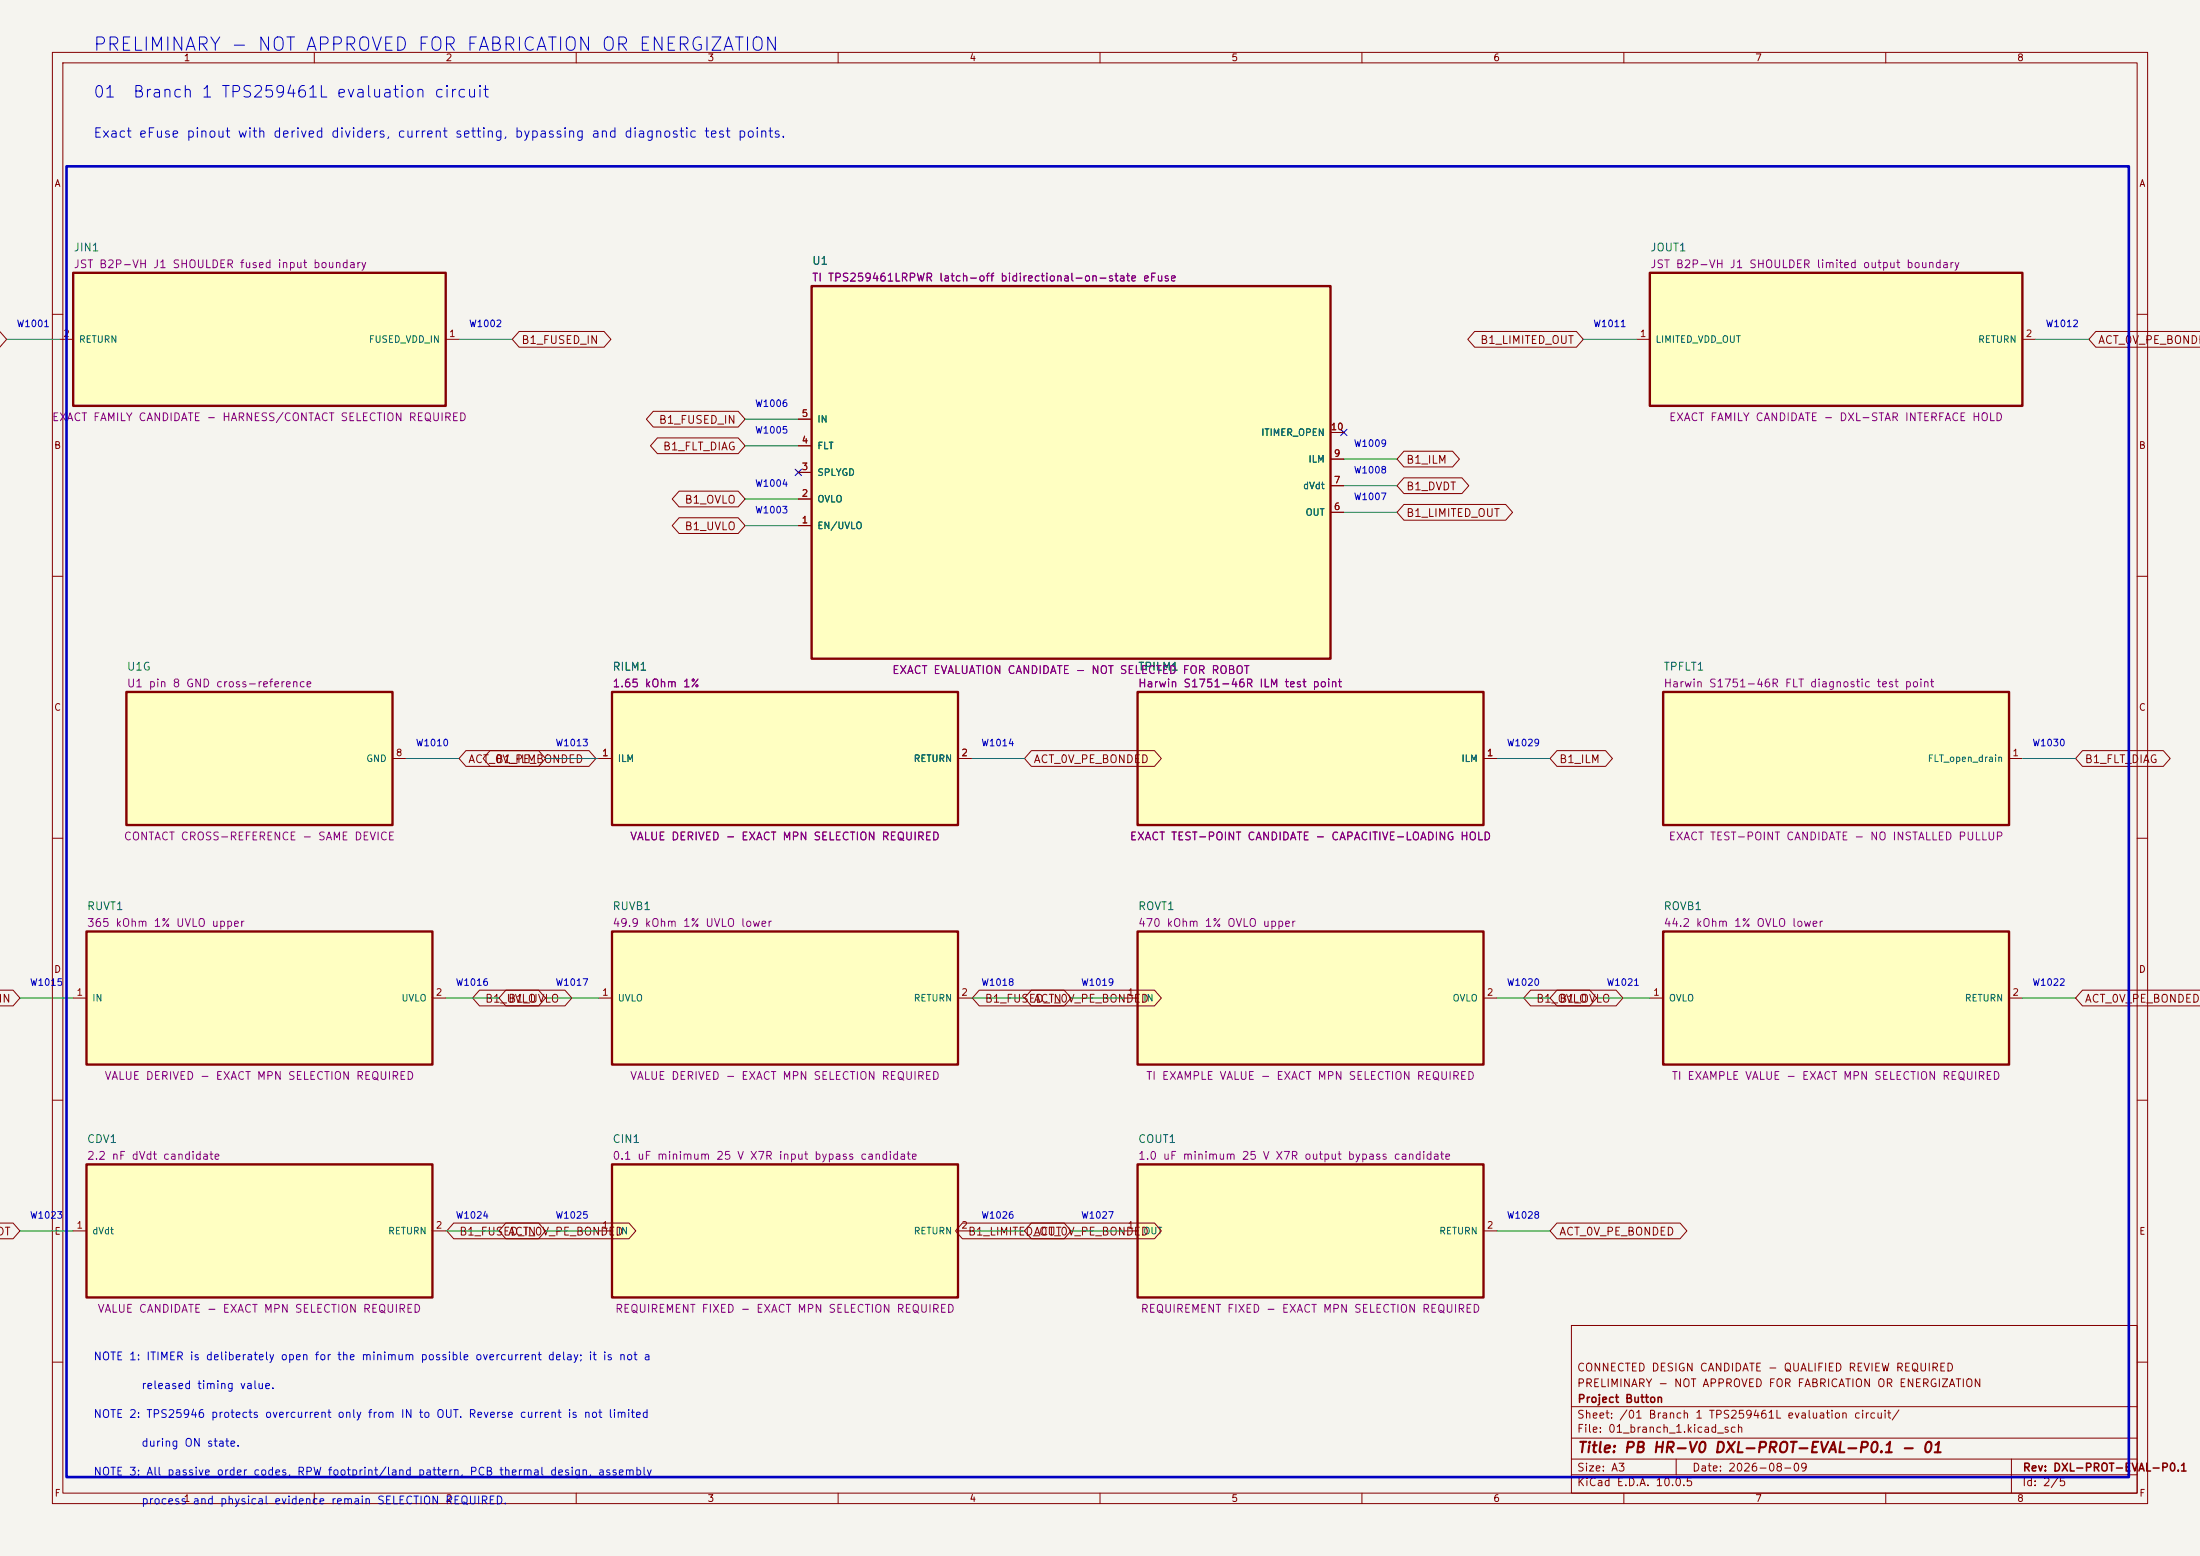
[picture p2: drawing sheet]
<svg xmlns="http://www.w3.org/2000/svg" width="420mm" height="297mm" viewBox="0 0 420 297" stroke-linecap="round" stroke-linejoin="round" font-family="sans-serif">
<path d="M0 0h420v297h-420z" fill="#f5f4ef" stroke="#f5f4ef" stroke-width=".19"/>
<g fill="none" stroke="#840000" stroke-width=".19">
<path d="M10 10h400v277h-400zM12 12h396v273h-396zM60 10v2M110 10v2M160 10v2M210 10v2M260 10v2M310 10v2M360 10v2M10 60h2M408 60h2M10 110h2"/>
<path d="M408 110h2M10 160h2M408 160h2M10 210h2M408 210h2M300 253h108v32h-108zM10 260h2M300 278.5h108M300 274.5h108M300 268.5h108M320 278.5v3M384 278.5v6.5"/>
<path d="M408 260h2M60 285v2M110 285v2M160 285v2M210 285v2M260 285v2M300 281.5h108M310 285v2M360 285v2"/>
</g>
<path d="M116.8 177.8h66.1v25.4h-66.1z" fill="#ffffc2"/>
<path d="M116.8 177.8h66.1v25.4h-66.1z" fill="none" stroke="#840000" stroke-width=".45"/>
<path d="M114.3 190.5h2.5M182.9 190.5h2.5" fill="none" stroke="#840000" stroke-width=".19"/>
<path d="M16.5 222.2h66v25.4h-66z" fill="#ffffc2"/>
<path d="M16.5 222.2h66v25.4h-66z" fill="none" stroke="#840000" stroke-width=".45"/>
<path d="M14 234.9h2.5M82.5 234.9h2.6" fill="none" stroke="#840000" stroke-width=".19"/>
<path d="M217.2 177.8h66v25.4h-66z" fill="#ffffc2"/>
<path d="M217.2 177.8h66v25.4h-66z" fill="none" stroke="#840000" stroke-width=".45"/>
<path d="M214.6 190.5h2.6M283.2 190.5h2.5" fill="none" stroke="#840000" stroke-width=".19"/>
<path d="M317.5 132.1h66v25.4h-66z" fill="#ffffc2"/>
<path d="M317.5 132.1h66v25.4h-66z" fill="none" stroke="#840000" stroke-width=".45"/>
<path d="M383.5 144.8h2.6" fill="none" stroke="#840000" stroke-width=".19"/>
<path d="M154.9 54.6h99.1v71.1h-99.1z" fill="#ffffc2"/>
<path d="M154.9 54.6h99.1v71.1h-99.1z" fill="none" stroke="#840000" stroke-width=".45"/>
<path d="M152.4 95.3h2.5M152.4 90.2h2.5M152.4 85.1h2.5M152.4 80h2.5M254 97.8h2.5M254 92.7h2.5M254 87.6h2.5M254 82.6h2.5M152.4 100.3h2.5" fill="none" stroke="#840000" stroke-width=".19"/>
<path d="M14 52.1h71.1v25.4h-71.1z" fill="#ffffc2"/>
<path d="M14 52.1h71.1v25.4h-71.1z" fill="none" stroke="#840000" stroke-width=".45"/>
<path d="M11.4 64.8h2.6M85.1 64.8h2.5" fill="none" stroke="#840000" stroke-width=".19"/>
<path d="M315 52.1h71.1v25.4h-71.1z" fill="#ffffc2"/>
<path d="M315 52.1h71.1v25.4h-71.1z" fill="none" stroke="#840000" stroke-width=".45"/>
<path d="M312.4 64.8h2.6M386.1 64.8h2.5" fill="none" stroke="#840000" stroke-width=".19"/>
<path d="M217.2 132.1h66v25.4h-66z" fill="#ffffc2"/>
<path d="M217.2 132.1h66v25.4h-66z" fill="none" stroke="#840000" stroke-width=".45"/>
<path d="M283.2 144.8h2.5" fill="none" stroke="#840000" stroke-width=".19"/>
<path d="M24.1 132.1h50.8v25.4h-50.8z" fill="#ffffc2"/>
<path d="M24.1 132.1h50.8v25.4h-50.8z" fill="none" stroke="#840000" stroke-width=".45"/>
<path d="M74.9 144.8h2.6" fill="none" stroke="#840000" stroke-width=".19"/>
<path d="M317.5 177.8h66v25.4h-66z" fill="#ffffc2"/>
<path d="M317.5 177.8h66v25.4h-66z" fill="none" stroke="#840000" stroke-width=".45"/>
<path d="M315 190.5h2.5M383.5 190.5h2.6" fill="none" stroke="#840000" stroke-width=".19"/>
<path d="M16.5 177.8h66v25.4h-66z" fill="#ffffc2"/>
<path d="M16.5 177.8h66v25.4h-66z" fill="none" stroke="#840000" stroke-width=".45"/>
<path d="M14 190.5h2.5M82.5 190.5h2.6" fill="none" stroke="#840000" stroke-width=".19"/>
<path d="M217.2 222.2h66v25.4h-66z" fill="#ffffc2"/>
<path d="M217.2 222.2h66v25.4h-66z" fill="none" stroke="#840000" stroke-width=".45"/>
<path d="M214.6 234.9h2.6M283.2 234.9h2.5" fill="none" stroke="#840000" stroke-width=".19"/>
<path d="M116.8 132.1h66.1v25.4h-66.1z" fill="#ffffc2"/>
<path d="M116.8 132.1h66.1v25.4h-66.1z" fill="none" stroke="#840000" stroke-width=".45"/>
<path d="M114.3 144.8h2.5M182.9 144.8h2.5" fill="none" stroke="#840000" stroke-width=".19"/>
<path d="M116.8 222.2h66.1v25.4h-66.1z" fill="#ffffc2"/>
<path d="M116.8 222.2h66.1v25.4h-66.1z" fill="none" stroke="#840000" stroke-width=".45"/>
<g fill="none" stroke="#840000" stroke-width=".19">
<path d="M-.1 66.3h.1M-.1 63.3h.1M0 63.3l1.3 1.5-1.3 1.5M99.1 63.3h16.2l1.3 1.5-1.3 1.5h-16.2l-1.3-1.5zM124.7 78.5h16.2l1.3 1.5-1.3 1.5h-16.2l-1.3-1.5zM281.5 63.3h19.4l1.4 1.5-1.4 1.5h-19.4l-1.3-1.5zM420 63.3h-19.9l-1.3 1.5 1.3 1.5h19.9M125.5 83.6h15.4l1.3 1.5-1.3 1.5h-15.4l-1.3-1.5zM129.6 98.8h11.3l1.3 1.5-1.3 1.5h-11.3l-1.3-1.5zM129.6 93.7h11.3l1.3 1.6-1.3 1.5h-11.3l-1.3-1.5zM152.4 95.3h2.5M152.4 90.2h2.5"/>
<path d="M152.4 85.1h2.5M152.4 80h2.5M254 97.8h2.5M254 92.7h2.5M254 87.6h2.5M254 82.6h2.5M268 96.3h19.4l1.4 1.5-1.4 1.5h-19.4l-1.3-1.5zM268 91.2h11.1l1.3 1.5-1.3 1.5h-11.1l-1.3-1.5zM268 86.1h9.3l1.3 1.5-1.3 1.5h-9.3l-1.3-1.5zM152.4 100.3h2.5M88.9 143.3h23.5l1.4 1.5-1.4 1.5h-23.5l-1.3-1.5zM93.5 143.3h9.3l1.3 1.5-1.3 1.5h-9.3l-1.3-1.5z"/>
<path d="M114.3 144.8h2.5M182.9 144.8h2.5M196.9 143.3h23.5l1.3 1.5-1.3 1.5h-23.5l-1.3-1.5zM283.2 144.8h2.5M297.2 143.3h9.3l1.3 1.5-1.3 1.5h-9.3l-1.3-1.5zM397.6 143.3h15.4l1.3 1.5-1.3 1.5h-15.4l-1.4-1.5zM0 189h2.5l1.3 1.5-1.3 1.5h-2.6M91.5 189h11.3l1.3 1.5-1.3 1.5h-11.3l-1.3-1.5zM96.6 189h11.3l1.3 1.5-1.3 1.5h-11.3l-1.4-1.5zM186.9 189h16.3l1.3 1.5-1.3 1.5h-16.3l-1.3-1.5zM196.9 189h23.5l1.3 1.5-1.3 1.5h-23.5l-1.3-1.5zM292.2 189h11.3l1.3 1.5-1.3 1.5h-11.3l-1.3-1.5z"/>
<path d="M297.2 189h11.3l1.3 1.5-1.3 1.5h-11.3l-1.3-1.5zM420 189h-22.4l-1.4 1.5 1.4 1.5h22.4M0 233.4h2.5l1.3 1.5-1.3 1.6h-2.6M86.6 233.4h16.2l1.3 1.5-1.3 1.6h-16.2l-1.3-1.6zM96.6 233.4h23.5l1.3 1.5-1.3 1.6h-23.5l-1.4-1.6zM114.3 234.9h2.5M182.9 234.9h2.5M183.7 233.4h19.5l1.3 1.5-1.3 1.6h-19.5l-1.3-1.6zM196.9 233.4h23.5l1.3 1.5-1.3 1.6h-23.5l-1.3-1.6zM297.2 233.4h23.5l1.3 1.5-1.3 1.6h-23.5l-1.3-1.6z"/>
</g>
<g fill="none" stroke="#009600" stroke-width=".19">
<path d="M1.3 64.8h10.1M87.6 64.8h10.2M302.3 64.8h10.1M388.6 64.8h10.2M142.2 95.3h10.2M142.2 80h10.2M142.2 85.1h10.2M256.5 97.8h10.2M256.5 92.7h10.2M256.5 87.6h10.2M142.2 100.3h10.2M77.5 144.8h10.1"/>
<path d="M104.1 144.8h10.2M185.4 144.8h10.2M285.7 144.8h10.2M386.1 144.8h10.1M3.8 190.5h10.2M85.1 190.5h10.1M104.1 190.5h10.2M185.4 190.5h10.2M204.5 190.5h10.1M285.7 190.5h10.2M304.8 190.5h10.2M386.1 190.5h10.1"/>
<path d="M3.8 234.9h10.2M85.1 234.9h10.1M104.1 234.9h10.2M185.4 234.9h10.2M204.5 234.9h10.1M285.7 234.9h10.2"/>
</g>
<path d="M151.8 89.6l1.2 1.2M153 89.6l-1.2 1.2M255.9 81.9l1.2 1.3M257.1 81.9l-1.2 1.3" fill="none" stroke="#000084" stroke-width=".19"/>
<path d="M12.7 31.8h393.7v250.1h-393.7z" fill="none" stroke="#0000c2" stroke-width=".5"/>
<text font-size="2.5" fill="#0000c2" x="17.6" y="10.4">PRELIMINARY - NOT APPROVED FOR FABRICATION OR ENERGIZATION</text>
<g font-size="2.2" fill="#0000c2">
<text x="17.7" y="19.2">01</text>
<text x="25.2" y="19.2">Branch 1 TPS259461L evaluation circuit</text>
</g>
<text font-size="2" fill="#840000" x="301" y="277.8">Title: PB HR-V0 DXL-PROT-EVAL-P0.1 - 01</text>
<text font-size="1.8" fill="#0000c2" x="17.7" y="26.7">Exact eFuse pinout with derived dividers, current setting, bypassing and diagnostic test points.</text>
<g font-size="1.5" fill="#006464">
<text x="14" y="48.4">JIN1</text>
<text x="154.9" y="50.9">U1</text>
<text x="314.9" y="48.4">JOUT1</text>
<text x="24.1" y="128.4">U1G</text>
<text x="116.8" y="128.4">RILM1</text>
<text x="217.2" y="128.4">TPILM1</text>
<text x="317.5" y="128.4">TPFLT1</text>
<text x="16.5" y="174.1">RUVT1</text>
<text x="116.8" y="174.1">RUVB1</text>
<text x="217.2" y="174.1">ROVT1</text>
<text x="317.5" y="174.1">ROVB1</text>
<text x="16.5" y="218.5">CDV1</text>
<text x="116.8" y="218.5">CIN1</text>
<text x="217.2" y="218.5">COUT1</text>
</g>
<g font-size="1.5" fill="#840084">
<text x="14" y="51.6">JST B2P-VH J1 SHOULDER fused input boundary</text>
<text x="314.9" y="51.6">JST B2P-VH J1 SHOULDER limited output boundary</text>
<text x="154.9" y="54.1">TI TPS259461LRPWR latch-off bidirectional-on-state eFuse</text>
<text x="9.8" y="80.8">EXACT FAMILY CANDIDATE - HARNESS/CONTACT SELECTION REQUIRED</text>
<text x="318.5" y="80.8">EXACT FAMILY CANDIDATE - DXL-STAR INTERFACE HOLD</text>
<text x="24.1" y="131.6">U1 pin 8 GND cross-reference</text>
<text x="116.8" y="131.6">1.65 kOhm 1%</text>
<text x="170.2" y="129">EXACT EVALUATION CANDIDATE - NOT SELECTED FOR ROBOT</text>
<text x="217.2" y="131.6">Harwin S1751-46R ILM test point</text>
<text x="317.5" y="131.6">Harwin S1751-46R FLT diagnostic test point</text>
<text x="23.5" y="160.8">CONTACT CROSS-REFERENCE - SAME DEVICE</text>
<text x="120.2" y="160.8">VALUE DERIVED - EXACT MPN SELECTION REQUIRED</text>
<text x="215.6" y="160.8">EXACT TEST-POINT CANDIDATE - CAPACITIVE-LOADING HOLD</text>
<text x="318.4" y="160.8">EXACT TEST-POINT CANDIDATE - NO INSTALLED PULLUP</text>
<text x="16.5" y="177.3">365 kOhm 1% UVLO upper</text>
<text x="116.8" y="177.3">49.9 kOhm 1% UVLO lower</text>
<text x="217.2" y="177.3">470 kOhm 1% OVLO upper</text>
<text x="317.5" y="177.3">44.2 kOhm 1% OVLO lower</text>
<text x="19.8" y="206.5">VALUE DERIVED - EXACT MPN SELECTION REQUIRED</text>
<text x="120.2" y="206.5">VALUE DERIVED - EXACT MPN SELECTION REQUIRED</text>
<text x="218.7" y="206.5">TI EXAMPLE VALUE - EXACT MPN SELECTION REQUIRED</text>
<text x="319" y="206.5">TI EXAMPLE VALUE - EXACT MPN SELECTION REQUIRED</text>
<text x="16.5" y="221.7">2.2 nF dVdt candidate</text>
<text x="116.8" y="221.7">0.1 uF minimum 25 V X7R input bypass candidate</text>
<text x="217.2" y="221.7">1.0 uF minimum 25 V X7R output bypass candidate</text>
<text x="18.5" y="250.9">VALUE CANDIDATE - EXACT MPN SELECTION REQUIRED</text>
<text x="117.3" y="250.9">REQUIREMENT FIXED - EXACT MPN SELECTION REQUIRED</text>
<text x="217.6" y="250.9">REQUIREMENT FIXED - EXACT MPN SELECTION REQUIRED</text>
</g>
<g font-size="1.5" fill="#840000">
<text x="99.4" y="66">B1_FUSED_IN</text>
<text x="282.5" y="66">B1_LIMITED_OUT</text>
<text x="400.4" y="66">ACT_0V_PE_BONDED</text>
<text x="125.7" y="81.3">B1_FUSED_IN</text>
<text x="126.4" y="86.3">B1_FLT_DIAG</text>
<text x="268.3" y="88.9">B1_ILM</text>
<text x="268.3" y="94">B1_DVDT</text>
<text x="130.6" y="101.6">B1_UVLO</text>
<text x="130.6" y="96.5">B1_OVLO</text>
<text x="268.3" y="99">B1_LIMITED_OUT</text>
<text x="89.3" y="146">ACT_0V_PE_BONDED</text>
<text x="94.5" y="146">B1_ILM</text>
<text x="197.2" y="146">ACT_0V_PE_BONDED</text>
<text x="297.5" y="146">B1_ILM</text>
<text x="397.9" y="146">B1_FLT_DIAG</text>
<text x="-.4" y="191.7">IN</text>
<text x="92.5" y="191.7">B1_UVLO</text>
<text x="96.9" y="191.7">B1_UVLO</text>
<text x="187.9" y="191.7">B1_FUSED_IN</text>
<text x="197.2" y="191.7">ACT_0V_PE_BONDED</text>
<text x="297.5" y="191.7">B1_OVLO</text>
<text x="397.9" y="191.7">ACT_0V_PE_BONDED</text>
<text x="-.8" y="236.2">DT</text>
<text x="87.6" y="236.2">B1_FUSED_IN</text>
<text x="96.9" y="236.2">ACT_0V_PE_BONDED</text>
<text x="184.7" y="236.2">B1_LIMITED_OUT</text>
<text x="197.2" y="236.2">ACT_0V_PE_BONDED</text>
<text x="297.5" y="236.2">ACT_0V_PE_BONDED</text>
<text x="300.9" y="262.1">CONNECTED DESIGN CANDIDATE - QUALIFIED REVIEW REQUIRED</text>
<text x="300.9" y="265.1">PRELIMINARY - NOT APPROVED FOR FABRICATION OR ENERGIZATION</text>
<text x="301" y="268.1">Project Button</text>
<text x="300.9" y="273.8">File: 01_branch_1.kicad_sch</text>
<text x="300.9" y="271.1">Sheet: /01 Branch 1 TPS259461L evaluation circuit/</text>
<text x="300.9" y="281.2">Size: A3</text>
<text x="322.9" y="281.2">Date: 2026-08-09</text>
<text x="386" y="281.2">Rev: DXL-PROT-EVAL-P0.1</text>
<text x="300.9" y="284">KiCad E.D.A. 10.0.5</text>
<text x="385.9" y="284">Id: 2/5</text>
</g>
<g font-size="1.5" fill="#0000c2">
<text x="17.7" y="260">NOTE 1: ITIMER is deliberately open for the minimum possible overcurrent delay; it is not a</text>
<text x="26.9" y="265.5">released timing value.</text>
<text x="17.7" y="271">NOTE 2: TPS25946 protects overcurrent only from IN to OUT. Reverse current is not limited</text>
<text x="26.9" y="276.5">during ON state.</text>
<text x="17.7" y="282">NOTE 3: All passive order codes, RPW footprint/land pattern, PCB thermal design, assembly</text>
<text x="26.9" y="287.5">process and physical evidence remain SELECTION REQUIRED.</text>
</g>
<g font-size="1.3" fill="#840000">
<text x="35" y="12">1</text>
<text x="85" y="12">2</text>
<text x="135" y="12">3</text>
<text x="185" y="12">4</text>
<text x="235" y="12">5</text>
<text x="285" y="12">6</text>
<text x="335" y="12">7</text>
<text x="385" y="12">8</text>
<text x="10.3" y="36">A</text>
<text x="408.3" y="36">A</text>
<text x="10.2" y="86">B</text>
<text x="408.2" y="86">B</text>
<text x="10.2" y="136">C</text>
<text x="408.2" y="136">C</text>
<text x="10.2" y="186">D</text>
<text x="408.2" y="186">D</text>
<text x="10.3" y="236">E</text>
<text x="408.3" y="236">E</text>
<text x="10.3" y="286">F</text>
<text x="35" y="287">1</text>
<text x="85" y="287">2</text>
<text x="135" y="287">3</text>
<text x="185" y="287">4</text>
<text x="235" y="287">5</text>
<text x="285" y="287">6</text>
<text x="335" y="287">7</text>
<text x="385" y="287">8</text>
<text x="408.3" y="286">F</text>
</g>
<g font-size="1.3" fill="#0000c2">
<text x="3.1" y="62.7">W1001</text>
<text x="89.4" y="62.7">W1002</text>
<text x="304.1" y="62.7">W1011</text>
<text x="390.4" y="62.7">W1012</text>
<text x="144" y="78">W1006</text>
<text x="144" y="83.1">W1005</text>
<text x="258.3" y="85.6">W1009</text>
<text x="144" y="93.2">W1004</text>
<text x="258.3" y="95.8">W1007</text>
<text x="258.3" y="90.7">W1008</text>
<text x="144" y="98.3">W1003</text>
<text x="79.3" y="142.8">W1010</text>
<text x="105.9" y="142.8">W1013</text>
<text x="187.2" y="142.8">W1014</text>
<text x="287.6" y="142.8">W1029</text>
<text x="387.9" y="142.8">W1030</text>
<text x="5.6" y="188.5">W1015</text>
<text x="86.9" y="188.5">W1016</text>
<text x="105.9" y="188.5">W1017</text>
<text x="187.2" y="188.5">W1018</text>
<text x="206.3" y="188.5">W1019</text>
<text x="287.6" y="188.5">W1020</text>
<text x="306.6" y="188.5">W1021</text>
<text x="387.9" y="188.5">W1022</text>
<text x="5.6" y="232.9">W1023</text>
<text x="86.9" y="232.9">W1024</text>
<text x="105.9" y="232.9">W1025</text>
<text x="187.2" y="232.9">W1026</text>
<text x="206.3" y="232.9">W1027</text>
<text x="287.6" y="232.9">W1028</text>
</g>
<g font-size="1.3" fill="#a90000">
<text x="12" y="64.6">2</text>
<text x="85.6" y="64.6">1</text>
<text x="313" y="64.6">1</text>
<text x="386.6" y="64.6">2</text>
<text x="152.9" y="79.9">5</text>
<text x="253.9" y="82.4">10</text>
<text x="152.9" y="85">4</text>
<text x="254.5" y="87.5">9</text>
<text x="152.9" y="95.1">2</text>
<text x="152.9" y="90">3</text>
<text x="254.5" y="92.6">7</text>
<text x="152.9" y="100.2">1</text>
<text x="254.5" y="97.7">6</text>
<text x="75.5" y="144.6">8</text>
<text x="114.8" y="144.6">1</text>
<text x="183.4" y="144.6">2</text>
<text x="283.7" y="144.6">1</text>
<text x="384.1" y="144.6">1</text>
<text x="14.5" y="190.4">1</text>
<text x="83.1" y="190.4">2</text>
<text x="114.8" y="190.4">1</text>
<text x="183.4" y="190.4">2</text>
<text x="215.2" y="190.4">1</text>
<text x="283.7" y="190.4">2</text>
<text x="315.5" y="190.4">1</text>
<text x="384.1" y="190.4">2</text>
<text x="14.5" y="234.8">1</text>
<text x="83.1" y="234.8">2</text>
<text x="114.8" y="234.8">1</text>
<text x="183.4" y="234.8">2</text>
<text x="215.2" y="234.8">1</text>
<text x="283.7" y="234.8">2</text>
</g>
<g font-size="1.3" fill="#006464">
<text x="15" y="65.7">RETURN</text>
<text x="70.3" y="65.7">FUSED_VDD_IN</text>
<text x="315.9" y="65.7">LIMITED_VDD_OUT</text>
<text x="377.5" y="65.7">RETURN</text>
<text x="155.9" y="81">IN</text>
<text x="240.7" y="83.5">ITIMER_OPEN</text>
<text x="155.9" y="86.1">FLT</text>
<text x="249.7" y="88.6">ILM</text>
<text x="155.9" y="91.1">SPLYGD</text>
<text x="248.6" y="93.7">dVdt</text>
<text x="155.9" y="101.3">EN/UVLO</text>
<text x="155.9" y="96.2">OVLO</text>
<text x="249.1" y="98.8">OUT</text>
<text x="69.8" y="145.7">GND</text>
<text x="117.8" y="145.7">ILM</text>
<text x="174.3" y="145.7">RETURN</text>
<text x="278.9" y="145.7">ILM</text>
<text x="367.9" y="145.7">FLT_open_drain</text>
<text x="17.5" y="191.5">IN</text>
<text x="76.5" y="191.5">UVLO</text>
<text x="117.8" y="191.5">UVLO</text>
<text x="174.3" y="191.5">RETURN</text>
<text x="218.2" y="191.5">IN</text>
<text x="277.2" y="191.5">OVLO</text>
<text x="318.5" y="191.5">OVLO</text>
<text x="375" y="191.5">RETURN</text>
<text x="17.5" y="235.9">dVdt</text>
<text x="74" y="235.9">RETURN</text>
<text x="117.8" y="235.9">IN</text>
<text x="174.3" y="235.9">RETURN</text>
<text x="218.2" y="235.9">OUT</text>
<text x="274.6" y="235.9">RETURN</text>
</g>
</svg>
